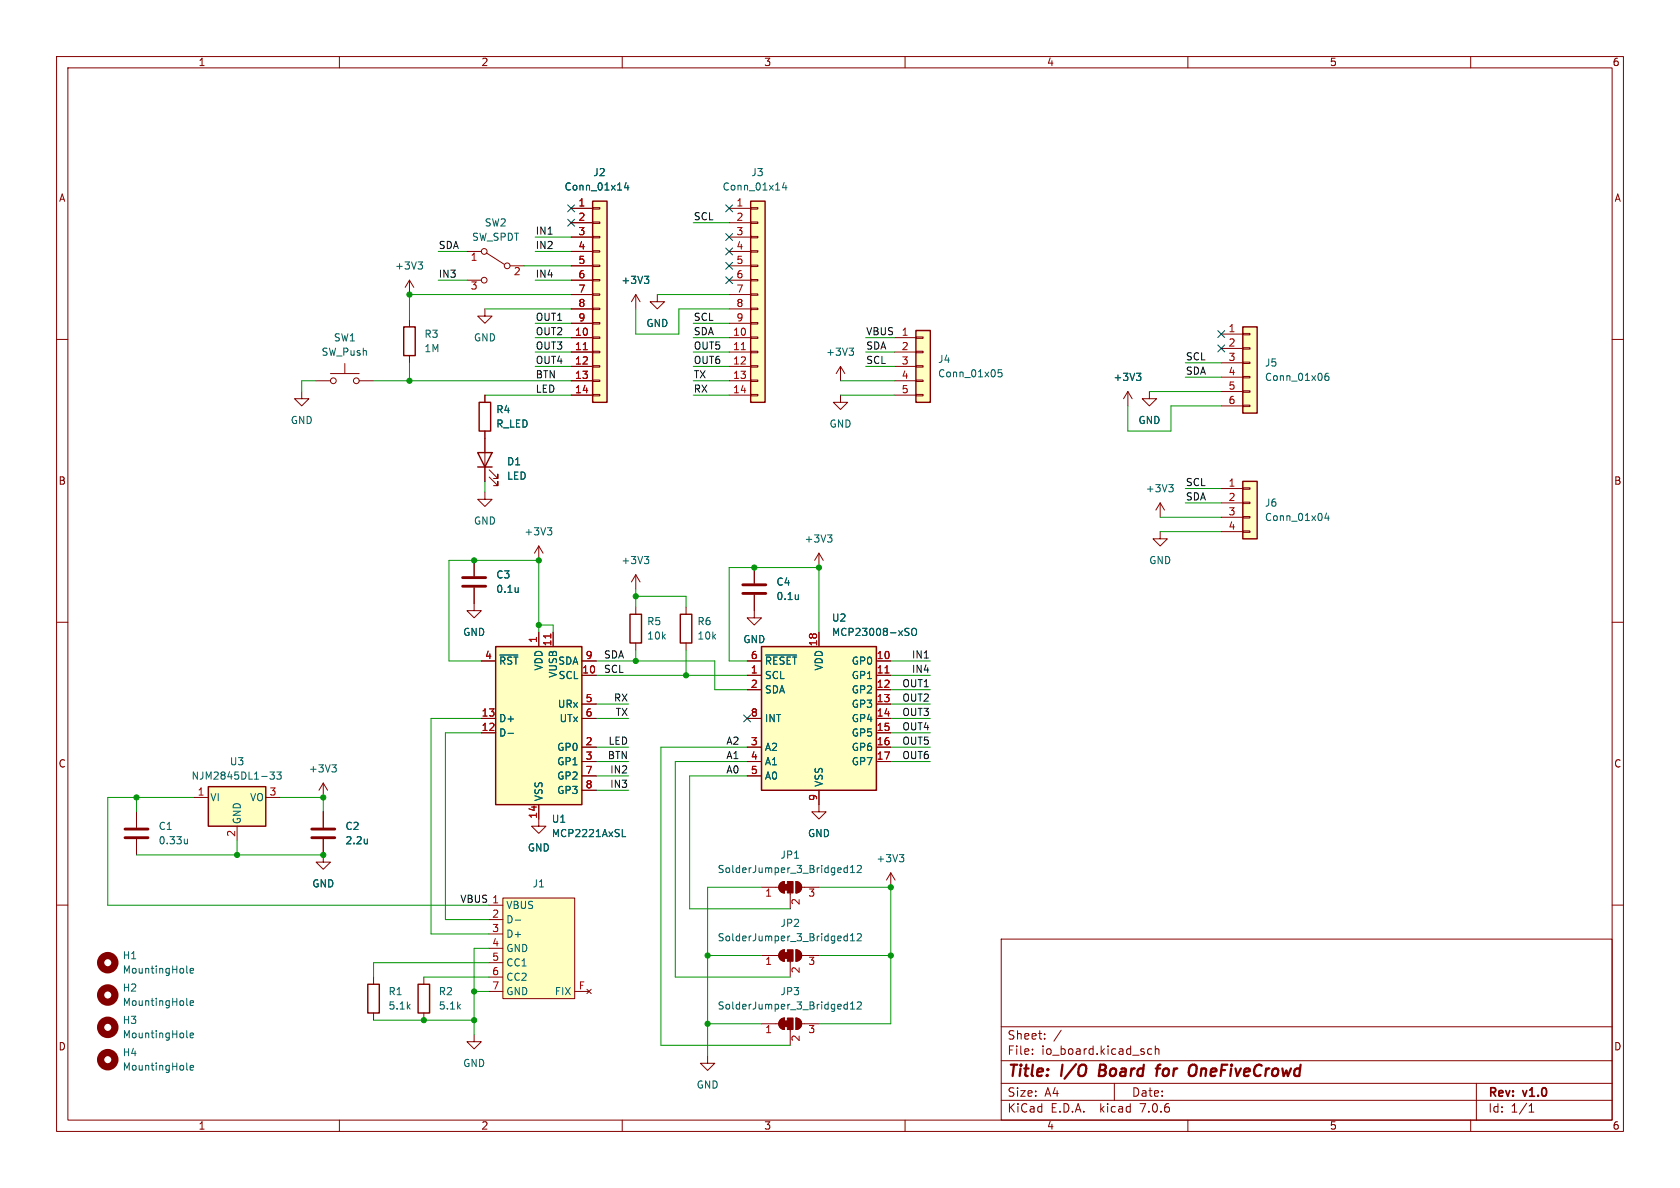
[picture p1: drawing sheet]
<svg xmlns="http://www.w3.org/2000/svg" width="297mm" height="210mm" viewBox="0 0 297 210" stroke-linecap="round" stroke-linejoin="round" font-family="sans-serif">
<g fill="none" stroke="#840000" stroke-width=".18">
<path d="M10 10h277v190h-277zM12 12h273v186h-273zM60 10v2M110 10v2M160 10v2M210 10v2M260 10v2M101 36.8h3.8M101 39.4h3.8M104.8 39.2h1.2v.3h-1.2zM104.8 36.7h1.2v.3h-1.2zM128.9 36.8h3.8"/>
<path d="M128.9 39.4h3.8M132.7 39.2h1.3v.3h-1.3zM132.7 36.7h1.3v.3h-1.3zM10 60h2M72.4 49.5l-.8 1.3M72.4 49.5v2.6M72.4 56.5v1.3M72.4 49.5l.8 1.3M82.5 44.5h2.6M82.5 49.5h2.6M85.7 54.6v1.3h1.3l-1.3 1.3-1.2-1.3h1.2M86 44.7l3.2 2"/>
<path d="M90.2 47h2.5M101 59.7h3.8M101 41.9h3.8M101 44.5h3.8M101 47h3.8M101 49.5h3.8M101 52.1h3.8M101 54.6h3.8M101 57.2h3.8M104.8 59.6h1.2v.2h-1.2zM104.8 57h1.2v.3h-1.2zM104.8 54.5h1.2v.2h-1.2z"/>
<path d="M104.8 51.9h1.2v.3h-1.2zM104.8 49.4h1.2v.3h-1.2zM104.8 46.9h1.2v.2h-1.2zM104.8 44.3h1.2v.3h-1.2zM104.8 41.8h1.2v.2h-1.2zM112.4 52.1v2.5M112.4 52.1l-.8 1.2M112.4 52.1l.8 1.2M116.2 52.1v1.2h1.3l-1.3 1.3-1.3-1.3h1.3M128.9 59.7h3.8M128.9 41.9h3.8M128.9 44.5h3.8"/>
<path d="M128.9 47h3.8M128.9 49.5h3.8M128.9 52.1h3.8M128.9 54.6h3.8M128.9 57.2h3.8M132.7 59.6h1.3v.2h-1.3zM132.7 57h1.3v.3h-1.3zM132.7 54.5h1.3v.2h-1.3zM132.7 51.9h1.3v.3h-1.3zM132.7 49.4h1.3v.3h-1.3zM132.7 46.9h1.3v.2h-1.3zM132.7 44.3h1.3v.3h-1.3z"/>
<path d="M132.7 41.8h1.3v.2h-1.3zM158.1 59.7h3.8M161.9 59.6h1.3v.2h-1.3zM215.9 59.1h3.8M219.7 58.9h1.3v.3h-1.3zM285 60h2M53.3 69.2v1.3h1.3l-1.3 1.3-1.2-1.3h1.2M55.9 67.3h2.5M58.4 66h5.1M61 64.3v1.7M63.5 67.3h2.5M72.4 62.9v1.2"/>
<path d="M85.7 69.9v1.2M85.7 76.2v8.9M101 67.3h3.8M101 62.2h3.8M101 64.8h3.8M101 69.9h3.8M104.8 69.7h1.2v.3h-1.2zM104.8 67.2h1.2v.2h-1.2zM104.8 64.6h1.2v.3h-1.2zM104.8 62.1h1.2v.3h-1.2zM128.9 67.3h3.8M128.9 62.2h3.8"/>
<path d="M128.9 64.8h3.8M128.9 69.9h3.8M132.7 69.7h1.3v.3h-1.3zM132.7 67.2h1.3v.2h-1.3zM132.7 64.6h1.3v.3h-1.3zM132.7 62.1h1.3v.3h-1.3zM148.6 69.9v1.2h1.3l-1.3 1.3-1.3-1.3h1.3M148.6 64.8l-.8 1.2M148.6 64.8v2.5M148.6 64.8l.8 1.2M158.1 67.3h3.8M158.1 62.2h3.8"/>
<path d="M158.1 64.8h3.8M158.1 69.9h3.8M161.9 69.7h1.3v.3h-1.3zM161.9 67.2h1.3v.2h-1.3zM161.9 64.6h1.3v.3h-1.3zM161.9 62.1h1.3v.3h-1.3zM199.4 69.2l-.8 1.3M199.4 69.2v2.6M199.4 69.2l.8 1.3M203.2 69.2v1.3h1.3l-1.3 1.3-1.3-1.3h1.3M215.9 61.6h3.8M215.9 64.1h3.8"/>
<path d="M215.9 66.7h3.8M215.9 69.2h3.8M215.9 71.8h3.8M219.7 71.6h1.3v.3h-1.3zM219.7 69.1h1.3v.2h-1.3zM219.7 66.5h1.3v.3h-1.3zM219.7 64h1.3v.3h-1.3zM219.7 61.5h1.3v.2h-1.3zM83.8 99.1v2.8M85.7 87v1.3h1.3l-1.3 1.2-1.2-1.2h1.2M86.5 84.3l1.5 1.6v-.8v.8h-.8M86.5 83.1l1.5 1.5v-.8v.8h-.8"/>
<path d="M95.2 96.5l-.7 1.3M95.2 96.5v2.6M95.2 96.5l.8 1.3M144.8 97.8l-.8 1.3M144.8 97.8v2.5M144.8 97.8l.7 1.3M205.1 94v1.3h1.3l-1.3 1.2-1.3-1.2h1.3M205.1 88.9l-.8 1.3M205.1 88.9v2.5M205.1 88.9l.8 1.3M215.9 86.4h3.8M215.9 88.9h3.8"/>
<path d="M215.9 91.4h3.8M215.9 94h3.8M219.7 93.9h1.3v.2h-1.3zM219.7 91.3h1.3v.3h-1.3zM219.7 88.8h1.3v.2h-1.3zM219.7 86.2h1.3v.3h-1.3zM10 110h2M83.8 103.9v4.1h1.3l-1.3 1.2-1.3-1.2h1.3M85.1 116.8h2.5M95.2 111.8v2.5M97.8 111.8v2.5M102.9 119.4h2.5"/>
<path d="M102.9 116.8h2.5M112.4 101.6l-.8 1.3M112.4 101.6v2.5M112.4 107.3v1.3M112.4 113.7v1.2M112.4 101.6l.8 1.3M121.3 107.3v1.3M121.3 113.7v1.2M132.1 119.4h2.5M132.1 116.8h2.5M133.3 105.2v4h1.3l-1.3 1.3-1.2-1.3h1.2M133.3 100.3v2.8"/>
<path d="M144.8 111.8v2.5M154.9 119.4h2.6M154.9 116.8h2.6M285 110h2M57.1 138.4l-.7 1.3M57.1 138.4v2.6M57.1 138.4l.8 1.3M85.1 129.5h2.5M85.1 127h2.5M102.9 127h2.5M102.9 132.1h2.5M102.9 134.6h2.5"/>
<path d="M102.9 124.5h2.5M102.9 137.2h2.5M102.9 139.7h2.5M132.1 127h2.5M132.1 132.1h2.5M132.1 134.6h2.5M132.1 137.2h2.5M132.1 121.9h2.5M144.8 139.7v3.8h1.2l-1.2 1.3-1.3-1.3h1.3M154.9 129.5h2.6M154.9 127h2.6M154.9 132.1h2.6"/>
<path d="M154.9 134.6h2.6M154.9 124.5h2.6M154.9 121.9h2.6M10 160h2M24.1 143.5v2.8M24.1 148.3v2.8M34.3 141h2.5M41.9 146.1v2.5M47 141h2.5M57.1 148.3v4.1h1.3l-1.3 1.3-1.2-1.3h1.2M57.1 143.5v2.8M88.9 158.8h12.7v17.7h-12.7z"/>
<path d="M95.2 142.2v3.9h1.3l-1.3 1.2-1.2-1.2h1.2M134.6 156.8h3.1M138 156.1l.7-.3v2.1a1.02 1.02 0 0 1-1-.7 1.02 1.02 0 0 1 .3-1.1zM139.7 157.9v2.8M140.7 155.8a1.02 1.02 0 0 1 1 1 1.02 1.02 0 0 1-1 1.1zM141.7 156.8h3.1M157.5 154.3l-.8 1.3M157.5 154.3v2.5M157.5 154.3l.7 1.3M285 160h2M66 172.7v1.3M66 179.1v1.2"/>
<path d="M74.9 172.7v1.3M74.9 179.1v1.2M86.4 160h2.5M86.4 162.6h2.5M86.4 165.1h2.5M86.4 167.6h2.5M86.4 170.2h2.5M86.4 172.7h2.5M86.4 175.3h2.5M101.6 175.3h2.5M103.8 174.9l.7 .7M104.5 174.9l-.7 .7"/>
<path d="M134.6 168.9h3.1M138 168.2l.7-.3v2a1.02 1.02 0 0 1-1-.6 1.02 1.02 0 0 1 .3-1.1zM139.7 169.9v2.8M140.7 180a1.02 1.02 0 0 1 1 1 1.02 1.02 0 0 1-1 1zM140.7 167.9a1.02 1.02 0 0 1 1 1 1.02 1.02 0 0 1-1 1zM141.7 168.9h3.1M177 166h108v32h-108zM60 198v2M83.8 182.9v1.3h1.3l-1.3 1.2-1.3-1.2h1.3M110 198v2M125.1 186.7v1.3h1.3l-1.3 1.2-1.3-1.2h1.3M134.6 181h3.1"/>
<path d="M138 180.2l.7-.2v2a1.02 1.02 0 0 1-1-.7 1.02 1.02 0 0 1 .3-1.1zM139.7 182v2.8M141.7 181h3.1M160 198v2M177 194.5h108M177 191.5h108M177 187.5h108M177 181.5h108M182.5 186.3v.1M182.5 185.5v.1M184.7 183.6v.1M184.7 182.8v.1"/>
<path d="M187.6 182.1l-1.3 2M197 191.5v3M203.6 185.5l-.4-.1-.3 .3v.4l.1 .2h.6M204.2 185.5l.3-.1 .3 .1 .1 .9M204.2 184.9v1.5M210 198v2M260 198v2M261 191.5v6.5M270.3 196.6h.9M270.3 195.5l.4-.4v1.5"/>
<circle cx="85.6" cy="49.5" r=".51"/>
<circle cx="85.6" cy="44.5" r=".51"/>
<circle cx="89.7" cy="47" r=".51"/>
<circle cx="58.9" cy="67.3" r=".51"/>
<circle cx="63" cy="67.3" r=".51"/>
</g>
<path d="M194.5 188.2l-.2 2h.7M204.3 188.9h.8M205.2 188.2l-.4 .1-.1 .2-.3 1.7M210.8 188.2l.5 .1a1.36 1.36 0 0 1-.4 1.9" fill="none" stroke="#840000" stroke-width=".4"/>
<g fill="none" stroke="#840000" stroke-width=".25">
<path d="M104.8 35.6h2.5v35.5h-2.5zM132.7 35.6h2.6v35.5h-2.6zM71.4 57.8h2v5.1h-2zM161.9 58.4h2.6v12.7h-2.6zM219.7 57.8h2.5v15.2h-2.5zM84.7 71.1h2v5.1h-2zM84.5 80h2.5l-1.3 2.6zM84.5 82.6h2.5M219.7 85.1h2.5v10.2h-2.5zM87.6 114.3h15.3v27.9h-15.3zM111.4 108.6h2v5.1h-2zM120.3 108.6h2v5.1h-2z"/>
<path d="M134.6 114.3h20.3v25.4h-20.3zM36.8 139.1h10.2v7h-10.2zM65 174h2.1v5.1h-2.1zM73.9 174h2v5.1h-2z"/>
</g>
<g fill="#ffffc2" stroke="#ffffc2" stroke-width=".18">
<path d="M161.9 58.4h2.6v12.7h-2.6z"/>
<path d="M88.9 158.8h12.7v17.7h-12.7z"/>
<path d="M219.7 57.8h2.5v15.2h-2.5z"/>
<path d="M104.8 35.6h2.5v35.5h-2.5z"/>
<path d="M132.7 35.6h2.6v35.5h-2.6z"/>
<path d="M36.8 139.1h10.2v7h-10.2z"/>
<path d="M219.7 85.1h2.5v10.2h-2.5z"/>
<path d="M87.6 114.3h15.3v27.9h-15.3z"/>
<path d="M134.6 114.3h20.3v25.4h-20.3z"/>
</g>
<g fill="none" stroke="#006464" stroke-width=".18">
<path d="M110.7 32.3l-.3 .9h.8M111 32.8v.8M138.6 32.3l-.3 .9h.8M138.9 32.8v.8M73.9 46.3h.8l-.4 .5M74.4 46.8l.3 .2v.3l-.3 .3M113.9 48.8h.8l-.4 .5M114.5 49.3l.2 .3v.3l-.2 .2M150.1 61.5h.8l-.4 .5M150.6 62l.3 .3v.3l-.3 .2M177.1 65.3h-.6l-.1 .7 .2-.2 .4 .1 .2 .2-.1 .4-.2 .1-.5-.1M200.9 66h.8l-.4 .5"/>
<path d="M201.4 66.5l.3 .2v.3l-.3 .3M234.8 66h-.3a.86 .86 0 0 0 0 1.3l.4-.2v-.4l-.2-.2h-.4l-.1 .2M96.8 93.3h.7l-.4 .5M97.3 93.8l.2 .2v.3l-.2 .3M113.9 98.4h.8l-.4 .5M114.5 98.9l.2 .2v.3l-.2 .2M146.3 94.6h.8l-.4 .4M146.8 95l.3 .3v.3l-.3 .2M206.6 85.7h.8l-.4 .5M207.2 86.2l.2 .2v.3l-.2 .2M234.5 90.7l-.3 .9h.8M234.8 91.2v.8"/>
<path d="M88.4 115.8h3.2M91.6 103.9v.8M91.6 104.6v.1M135.4 115.8h5.4M141.1 105.1v.9M141.1 105.9h.1M160.2 111.7l.4 .1 .1 .3-.2 .2h-.4M160.2 111.1h.5M161.2 111.3l.3-.2a.43 .43 0 0 1 .5 .4v.4a.42 .42 0 0 1-.4 .5 .42 .42 0 0 1-.4-.5zM47.7 136.5h.8l-.4 .5 .3 .1v.5l-.1 .1-.6-.1M48.9 136.5h.8l-.4 .5 .4 .1v.5l-.2 .1-.6-.1M58.7 135.2h.7l-.4 .5"/>
<path d="M59.2 135.7l.2 .2v.3l-.2 .3M89.8 129.6h1M33.1 148.3v.9M33.1 149l-.3 .2M64.9 148.3v.9M64.9 149v.1M110 147.9h.6M149.3 154.2h.5M149.3 153.5h.5M149.8 153v1.2M150.3 153.3l.4-.3v1.2M150.3 154.2h.8"/>
<path d="M151.6 153.1l.4-.1 .3 .3-.8 .9h.8M159 151.1h.8l-.4 .5M159.5 151.6l.3 .2v.3l-.3 .2M33 177.6l.2 .1M33 171.8l.2 .2M33.6 177.3l.6-.1v-.2l-.4-.1-.2 .2 .1 .6h.5M33.6 171.6l.6-.1v-.3h-.4l-.2 .2 .1 .6h.5M91.1 162.7h.9M149.3 178.3h.5M149.3 177.6h.5M149.3 166.3h.5M149.3 165.5h.5"/>
<path d="M149.8 165v1.3M149.8 177.1v1.3M150.3 178.4h.8M150.3 165.4l.4-.4v1.3M150.3 177.5l.4-.4v1.3M150.3 166.3h.8M151.6 177.2l.4-.1 .3 .4-.8 .9h.8M151.6 165.2l.4-.2 .3 .4-.8 .9h.8M33 183.3l.2 .2M33 189l.2 .2M33.6 183l.6-.1v-.2l-.4-.1-.2 .2 .1 .6h.5M33.6 188.8l.6-.2v-.2l-.4-.1-.2 .2 .1 .6h.5"/>
</g>
<g fill="#840000" stroke="#840000" stroke-width=".18">
<path d="M138.7 180.5h.5v1h-.5z"/>
<path d="M138 180.2l.7-.2v2a1.02 1.02 0 0 1-1-.7 1.02 1.02 0 0 1 .3-1.1z"/>
<path d="M139.2 180h1v2h-1z"/>
<path d="M140.7 180a1.02 1.02 0 0 1 1 1 1.02 1.02 0 0 1-1 1z"/>
<path d="M138.7 156.3h.5v1.1h-.5z"/>
<path d="M138 156.1l.7-.3v2.1a1.02 1.02 0 0 1-1-.7 1.02 1.02 0 0 1 .3-1.1z"/>
<path d="M139.2 155.8h1v2.1h-1z"/>
<path d="M140.7 155.8a1.02 1.02 0 0 1 1 1 1.02 1.02 0 0 1-1 1.1z"/>
<path d="M138.7 168.4h.5v1h-.5z"/>
<path d="M138 168.2l.7-.3v2a1.02 1.02 0 0 1-1-.6 1.02 1.02 0 0 1 .3-1.1z"/>
<path d="M139.2 167.9h1v2h-1z"/>
<path d="M140.7 167.9a1.02 1.02 0 0 1 1 1 1.02 1.02 0 0 1-1 1z"/>
</g>
<path d="M81.8 103.6h4.1M81.8 102.1h4.1M131.3 104.9h4.1M131.3 103.4h4.1M22.1 148.1h4.1M22.1 146.6h4.1M55.1 148.1h4.1M55.1 146.6h4.1" fill="none" stroke="#840000" stroke-width=".51"/>
<path d="M103.1 61.8h.7M131.1 61.8h.7M97.4 112.1v.7M156.5 119h.7" fill="none" stroke="#a90000" stroke-width=".18"/>
<g fill="none" stroke="#840000" stroke-width="1.3">
<circle cx="19" cy="170.2" r="1.27"/>
<circle cx="19" cy="175.9" r="1.27"/>
<circle cx="19" cy="187.3" r="1.27"/>
<circle cx="19" cy="181.6" r="1.27"/>
</g>
<g fill="none" stroke="#009600" stroke-width=".18">
<path d="M122.6 39.4h6.3M77.5 49.5h5M77.5 44.5h5M85.7 54.6h15.3M92.7 47h8.3M94.6 59.7h6.4M94.6 57.2h6.4M94.6 49.5h6.4M94.6 44.5h6.4M94.6 41.9h6.4M101 52.1h-28.6v4.4M112.4 54.6v4.5h7.6v-4.5h8.9"/>
<path d="M116.2 52.1h12.7M122.6 59.7h6.3M122.6 57.2h6.3M153 59.7h5.1M55.9 67.3h-2.6v1.9M66 67.3h35M72.4 64.1v3.2M85.7 69.9h15.3M94.6 62.2h6.4M94.6 64.8h6.4M122.6 69.9h6.3M122.6 62.2h6.3"/>
<path d="M122.6 64.8h6.3M122.6 67.3h6.3M148.6 69.9h9.5M148.6 67.3h9.5M153 62.2h5.1M153 64.8h5.1M199.4 71.8v4.4h7.6v-4.4h8.9M203.2 69.2h12.7M209.5 66.7h6.4M209.5 64.1h6.4M85.7 85.1v1.9M205.1 91.4h10.8"/>
<path d="M205.1 94h10.8M209.5 88.9h6.4M209.5 86.4h6.4M95.2 110.5h2.6v1.3M95.2 111.8v-12.7h-15.8v17.7h5.7M105.4 116.8h21v5.1h5.7M105.4 119.4h26.7M112.4 105.4h8.9v1.9M112.4 104.1v3.2M112.4 114.9v1.9M121.3 114.9v4.5M144.8 111.8v-11.5h-15.9v16.5h3.2"/>
<path d="M157.5 116.8h7M157.5 119.4h7M85.1 127h-8.9v38.1h10.2M85.1 129.5h-6.4v33.1h7.7M105.4 134.6h5.7M105.4 132.1h5.7M105.4 124.5h5.7M105.4 137.2h5.7M105.4 127h5.7M105.4 139.7h5.7M132.1 134.6h-12.7v38.1h20.3M132.1 132.1h-15.3v52.7h22.9"/>
<path d="M132.1 137.2h-10.2v23.5h17.8M157.5 129.5h7M157.5 134.6h7M157.5 121.9h7M157.5 132.1h7M157.5 124.5h7M157.5 127h7M24.1 141v2.5M24.1 151.1h33M34.3 141h-15.3v19h67.4M41.9 148.6v2.5M49.5 141h7.6v2.5"/>
<path d="M134.6 156.8h-9.5v29.9M144.8 156.8h12.7v24.2h-12.7M74.9 172.7h11.5M83.8 175.3h2.6M86.4 167.6h-2.6v15.3M86.4 170.2h-20.4v2.5M125.1 168.9h9.5M144.8 168.9h12.7M66 180.3h17.8M125.1 181h9.5"/>
</g>
<g fill="none" stroke="#000084" stroke-width=".18">
<path d="M100.4 38.8l1.2 1.2M100.4 36.2l1.2 1.2M101.6 38.8l-1.2 1.2M101.6 36.2l-1.2 1.2M128.3 36.2l1.2 1.2M129.5 36.2l-1.2 1.2M128.3 46.4l1.2 1.2M128.3 43.8l1.2 1.3M128.3 48.9l1.2 1.2M128.3 41.3l1.2 1.2M129.5 46.4l-1.2 1.2M129.5 43.8l-1.2 1.3"/>
<path d="M129.5 48.9l-1.2 1.2M129.5 41.3l-1.2 1.2M215.3 58.4l1.2 1.3M216.5 58.4l-1.2 1.3M215.3 61l1.2 1.2M216.5 61l-1.2 1.2M131.5 126.4l1.2 1.2M132.7 126.4l-1.2 1.2"/>
</g>
<g fill="#009600" stroke="#009600" stroke-width=".18">
<circle cx="95.2" cy="110.5" r=".46"/>
<circle cx="95.2" cy="99.1" r=".46"/>
<circle cx="121.3" cy="119.4" r=".46"/>
<circle cx="112.4" cy="105.4" r=".46"/>
<circle cx="112.4" cy="116.8" r=".46"/>
<circle cx="72.4" cy="67.3" r=".46"/>
<circle cx="72.4" cy="52.1" r=".46"/>
<circle cx="83.8" cy="175.3" r=".46"/>
<circle cx="83.8" cy="180.3" r=".46"/>
<circle cx="83.8" cy="99.1" r=".46"/>
<circle cx="144.8" cy="100.3" r=".46"/>
<circle cx="133.3" cy="100.3" r=".46"/>
<circle cx="125.1" cy="168.9" r=".46"/>
<circle cx="157.5" cy="168.9" r=".46"/>
<circle cx="157.5" cy="156.8" r=".46"/>
<circle cx="125.1" cy="181" r=".46"/>
<circle cx="57.1" cy="151.1" r=".46"/>
<circle cx="57.1" cy="141" r=".46"/>
<circle cx="24.1" cy="141" r=".46"/>
<circle cx="41.9" cy="151.1" r=".46"/>
<circle cx="74.9" cy="180.3" r=".46"/>
</g>
<g font-size="2.8" fill="#840000">
<text x="178" y="190.9">Title:</text>
<text x="187.7" y="190.9">I/O</text>
<text x="195.1" y="190.9">Board</text>
<text x="206.1" y="190.9">for</text>
<text x="212.6" y="190.9">OneFiveCrowd</text>
</g>
<g font-size="2.1" fill="#840000">
<text x="178" y="184">Sheet:</text>
<text x="178" y="186.7">File:</text>
<text x="184.1" y="186.7">io_board.kicad_sch</text>
<text x="178" y="196.9">KiCad</text>
<text x="178" y="194.1">Size:</text>
<text x="184.7" y="194.1">A4</text>
<text x="185.7" y="196.9">E.D.A.</text>
<text x="194.6" y="196.9">kicad</text>
<text x="200" y="194.1">Date:</text>
<text x="201.8" y="196.9">7.0.6</text>
<text x="263" y="194.3">Rev:</text>
<text x="263" y="196.9">Id:</text>
<text x="267.1" y="196.9">1/1</text>
<text x="269.4" y="194.3">v1.0</text>
</g>
<g font-size="1.8" fill="#840000">
<text x="35" y="11.9">1</text>
<text x="85" y="11.9">2</text>
<text x="135" y="11.9">3</text>
<text x="185" y="11.9">4</text>
<text x="235" y="11.9">5</text>
<text x="285" y="11.9">6</text>
<text x="10.3" y="35.9">A</text>
<text x="285.3" y="35.9">A</text>
<text x="10.3" y="85.9">B</text>
<text x="285.3" y="85.9">B</text>
<text x="10.3" y="135.9">C</text>
<text x="285.3" y="135.9">C</text>
<text x="10.3" y="185.9">D</text>
<text x="285.3" y="185.9">D</text>
<text x="35" y="199.9">1</text>
<text x="85" y="199.9">2</text>
<text x="135" y="199.9">3</text>
<text x="185" y="199.9">4</text>
<text x="235" y="199.9">5</text>
<text x="285" y="199.9">6</text>
</g>
<g font-size="1.8" fill="#006464">
<text x="99.7" y="33.9">Conn_01x14</text>
<text x="104.8" y="31.3">J2</text>
<text x="127.6" y="33.9">Conn_01x14</text>
<text x="132.7" y="31.3">J3</text>
<text x="85.6" y="40.2">SW2</text>
<text x="69.7" y="47.9">+3V3</text>
<text x="83.4" y="42.8">SW_SPDT</text>
<text x="109.8" y="50.4">+3V3</text>
<text x="74.9" y="59.9">R3</text>
<text x="114.2" y="58">GND</text>
<text x="56.7" y="63.1">SW_Push</text>
<text x="58.9" y="60.6">SW1</text>
<text x="74.9" y="62.5">1M</text>
<text x="83.7" y="60.6">GND</text>
<text x="145.9" y="63.1">+3V3</text>
<text x="165.7" y="64.4">J4</text>
<text x="223.5" y="65">J5</text>
<text x="165.7" y="66.9">Conn_01x05</text>
<text x="196.7" y="67.5">+3V3</text>
<text x="223.5" y="67.5">Conn_01x06</text>
<text x="51.3" y="75.2">GND</text>
<text x="87.6" y="73.3">R4</text>
<text x="87.6" y="75.8">R_LED</text>
<text x="146.6" y="75.8">GND</text>
<text x="201.2" y="75.2">GND</text>
<text x="89.5" y="82.5">D1</text>
<text x="89.5" y="85">LED</text>
<text x="202.5" y="87.2">+3V3</text>
<text x="223.5" y="89.8">J6</text>
<text x="83.7" y="92.9">GND</text>
<text x="92.6" y="94.8">+3V3</text>
<text x="223.5" y="92.3">Conn_01x04</text>
<text x="109.8" y="99.9">+3V3</text>
<text x="142.1" y="96.1">+3V3</text>
<text x="203.1" y="99.9">GND</text>
<text x="87.6" y="102.5">C3</text>
<text x="87.6" y="105">0.1u</text>
<text x="137.2" y="103.7">C4</text>
<text x="137.2" y="106.3">0.1u</text>
<text x="81.8" y="112.6">GND</text>
<text x="114.3" y="110.7">R5</text>
<text x="114.3" y="113.3">10k</text>
<text x="123.2" y="110.7">R6</text>
<text x="123.2" y="113.3">10k</text>
<text x="131.3" y="113.9">GND</text>
<text x="147" y="110.1">U2</text>
<text x="147" y="112.6">MCP23008-xSO</text>
<text x="88.1" y="117.7">~{RST}</text>
<text x="96.1" y="118.6" transform="rotate(-90 96.1 118.6)">VDD</text>
<text x="98.6" y="117.7">SDA</text>
<text x="98.7" y="119.9" transform="rotate(-90 98.7 119.9)">VUSB</text>
<text x="135.1" y="117.7">~{RESET}</text>
<text x="145.6" y="118.6" transform="rotate(-90 145.6 118.6)">VDD</text>
<text x="150.5" y="117.7">GP0</text>
<text x="98.5" y="125.3">URx</text>
<text x="98.7" y="120.2">SCL</text>
<text x="135.1" y="120.2">SCL</text>
<text x="135.1" y="122.8">SDA</text>
<text x="150.5" y="120.2">GP1</text>
<text x="150.5" y="122.8">GP2</text>
<text x="150.5" y="125.3">GP3</text>
<text x="88.1" y="130.4">D-</text>
<text x="88.1" y="127.9">D+</text>
<text x="98.8" y="127.9">UTx</text>
<text x="135.1" y="127.9">INT</text>
<text x="150.5" y="127.9">GP4</text>
<text x="150.5" y="130.4">GP5</text>
<text x="40.5" y="135.5">U3</text>
<text x="54.5" y="136.8">+3V3</text>
<text x="98.4" y="132.9">GP0</text>
<text x="98.4" y="135.5">GP1</text>
<text x="135.1" y="132.9">A2</text>
<text x="135.1" y="135.5">A1</text>
<text x="150.5" y="132.9">GP6</text>
<text x="150.5" y="135.5">GP7</text>
<text x="33.8" y="138">NJM2845DL1-33</text>
<text x="37.1" y="141.8">VI</text>
<text x="44.1" y="141.8">VO</text>
<text x="96.1" y="141.7" transform="rotate(-90 96.1 141.7)">VSS</text>
<text x="98.4" y="138">GP2</text>
<text x="98.4" y="140.6">GP3</text>
<text x="135.1" y="138">A0</text>
<text x="145.6" y="139.2" transform="rotate(-90 145.6 139.2)">VSS</text>
<text x="27.9" y="146.9">C1</text>
<text x="27.9" y="149.5">0.33u</text>
<text x="42.8" y="145.8" transform="rotate(-90 42.8 145.8)">GND</text>
<text x="61" y="146.9">C2</text>
<text x="61" y="149.5">2.2u</text>
<text x="97.5" y="145.6">U1</text>
<text x="97.5" y="148.2">MCP2221AxSL</text>
<text x="142.7" y="148.2">GND</text>
<text x="93.2" y="150.7">GND</text>
<text x="126.8" y="154.5">SolderJumper_3_Bridged12</text>
<text x="137.9" y="152">JP1</text>
<text x="154.8" y="152.6">+3V3</text>
<text x="55.1" y="157.1">GND</text>
<text x="89.4" y="160.9">VBUS</text>
<text x="94.1" y="157.1">J1</text>
<text x="89.4" y="163.4">D-</text>
<text x="89.4" y="166">D+</text>
<text x="126.8" y="166.6">SolderJumper_3_Bridged12</text>
<text x="137.9" y="164.1">JP2</text>
<text x="21.6" y="169.8">H1</text>
<text x="21.6" y="172.3">MountingHole</text>
<text x="89.4" y="168.5">GND</text>
<text x="89.4" y="171">CC1</text>
<text x="89.4" y="173.6">CC2</text>
<text x="21.6" y="175.5">H2</text>
<text x="21.6" y="178">MountingHole</text>
<text x="68.6" y="176.1">R1</text>
<text x="68.6" y="178.7">5.1k</text>
<text x="77.5" y="176.1">R2</text>
<text x="77.5" y="178.7">5.1k</text>
<text x="89.4" y="176.1">GND</text>
<text x="98" y="176.1">FIX</text>
<text x="126.8" y="178.7">SolderJumper_3_Bridged12</text>
<text x="137.9" y="176.1">JP3</text>
<text x="21.6" y="181.2">H3</text>
<text x="21.6" y="183.7">MountingHole</text>
<text x="21.6" y="186.9">H4</text>
<text x="21.6" y="189.5">MountingHole</text>
<text x="81.8" y="188.8">GND</text>
<text x="123.1" y="192.6">GND</text>
</g>
<g font-size="1.8" fill="#0f0f0f">
<text x="94.6" y="41.6">IN1</text>
<text x="122.6" y="39">SCL</text>
<text x="77.5" y="44.1">SDA</text>
<text x="94.6" y="44.1">IN2</text>
<text x="77.5" y="49.2">IN3</text>
<text x="94.6" y="49.2">IN4</text>
<text x="94.6" y="59.3">OUT2</text>
<text x="94.6" y="56.8">OUT1</text>
<text x="122.6" y="59.3">SDA</text>
<text x="122.6" y="56.8">SCL</text>
<text x="153" y="59.3">VBUS</text>
<text x="94.6" y="64.4">OUT4</text>
<text x="94.6" y="61.9">OUT3</text>
<text x="122.6" y="64.4">OUT6</text>
<text x="122.6" y="61.9">OUT5</text>
<text x="153" y="61.9">SDA</text>
<text x="153" y="64.4">SCL</text>
<text x="209.5" y="63.8">SCL</text>
<text x="94.6" y="69.5">LED</text>
<text x="94.6" y="67">BTN</text>
<text x="122.6" y="69.5">RX</text>
<text x="122.6" y="67">TX</text>
<text x="209.5" y="66.3">SDA</text>
<text x="209.5" y="88.6">SDA</text>
<text x="209.5" y="86">SCL</text>
<text x="106.7" y="116.5">SDA</text>
<text x="106.7" y="119">SCL</text>
<text x="161.1" y="116.5">IN1</text>
<text x="161.1" y="119">IN4</text>
<text x="108.4" y="124.1">RX</text>
<text x="159.4" y="124.1">OUT2</text>
<text x="159.4" y="121.6">OUT1</text>
<text x="107.5" y="131.7">LED</text>
<text x="108.7" y="126.7">TX</text>
<text x="128.3" y="131.7">A2</text>
<text x="159.4" y="131.7">OUT5</text>
<text x="159.4" y="129.2">OUT4</text>
<text x="159.4" y="126.7">OUT3</text>
<text x="107.4" y="134.3">BTN</text>
<text x="107.8" y="136.8">IN2</text>
<text x="128.3" y="136.8">A0</text>
<text x="128.3" y="134.3">A1</text>
<text x="159.4" y="134.3">OUT6</text>
<text x="107.8" y="139.4">IN3</text>
<text x="81.3" y="159.7">VBUS 1</text>
</g>
<g font-size="1.8" fill="#a90000">
<text x="102.2" y="36.6">1</text>
<text x="102.2" y="39.1">2</text>
<text x="102.2" y="41.7">3</text>
<text x="130.1" y="36.6">1</text>
<text x="130.1" y="39.1">2</text>
<text x="130.1" y="41.7">3</text>
<text x="83.1" y="46.4">1</text>
<text x="102.2" y="44.2">4</text>
<text x="102.2" y="46.7">5</text>
<text x="130.1" y="44.2">4</text>
<text x="130.1" y="46.7">5</text>
<text x="83.1" y="51.5">3</text>
<text x="90.7" y="49">2</text>
<text x="102.2" y="49.3">6</text>
<text x="102.2" y="51.8">7</text>
<text x="130.1" y="49.3">6</text>
<text x="130.1" y="51.8">7</text>
<text x="101.6" y="59.4">10</text>
<text x="102.2" y="54.4">8</text>
<text x="102.2" y="56.9">9</text>
<text x="129.5" y="59.4">10</text>
<text x="130.1" y="54.4">8</text>
<text x="130.1" y="56.9">9</text>
<text x="159.3" y="59.4">1</text>
<text x="217.1" y="58.8">1</text>
<text x="101.6" y="62">11</text>
<text x="101.6" y="64.5">12</text>
<text x="129.5" y="62">11</text>
<text x="129.5" y="64.5">12</text>
<text x="159.3" y="62">2</text>
<text x="159.3" y="64.5">3</text>
<text x="217.1" y="61.3">2</text>
<text x="217.1" y="63.9">3</text>
<text x="101.6" y="67.1">13</text>
<text x="101.6" y="69.6">14</text>
<text x="129.5" y="67.1">13</text>
<text x="129.5" y="69.6">14</text>
<text x="159.3" y="67.1">4</text>
<text x="159.3" y="69.6">5</text>
<text x="217.1" y="66.4">4</text>
<text x="217.1" y="69">5</text>
<text x="217.1" y="71.5">6</text>
<text x="217.1" y="86.1">1</text>
<text x="217.1" y="88.6">2</text>
<text x="217.1" y="91.2">3</text>
<text x="217.1" y="93.7">4</text>
<text x="95" y="113.7" transform="rotate(-90 95 113.7)">1</text>
<text x="85.7" y="116.6">4</text>
<text x="97.5" y="114.3" transform="rotate(-90 97.5 114.3)">11</text>
<text x="102.8" y="119.1">10</text>
<text x="103.4" y="116.6">9</text>
<text x="132.6" y="119.1">1</text>
<text x="132.6" y="116.6">6</text>
<text x="144.5" y="114.3" transform="rotate(-90 144.5 114.3)">18</text>
<text x="154.9" y="116.6">10</text>
<text x="154.9" y="119.1">11</text>
<text x="103.4" y="124.2">5</text>
<text x="132.6" y="121.7">2</text>
<text x="154.9" y="121.7">12</text>
<text x="154.9" y="124.2">13</text>
<text x="85" y="129.3">12</text>
<text x="85" y="126.7">13</text>
<text x="103.4" y="131.8">2</text>
<text x="103.4" y="126.7">6</text>
<text x="132.6" y="131.8">3</text>
<text x="132.6" y="126.7">8</text>
<text x="154.9" y="126.7">14</text>
<text x="154.9" y="129.3">15</text>
<text x="154.9" y="131.8">16</text>
<text x="103.4" y="134.4">3</text>
<text x="103.4" y="136.9">7</text>
<text x="132.6" y="134.4">4</text>
<text x="132.6" y="136.9">5</text>
<text x="154.9" y="134.4">17</text>
<text x="34.9" y="140.7">1</text>
<text x="47.6" y="140.7">3</text>
<text x="103.4" y="139.4">8</text>
<text x="144.5" y="141.7" transform="rotate(-90 144.5 141.7)">9</text>
<text x="41.7" y="148" transform="rotate(-90 41.7 148)">2</text>
<text x="95" y="144.8" transform="rotate(-90 95 144.8)">14</text>
<text x="135.2" y="158.8">1</text>
<text x="141.7" y="160.1" transform="rotate(-90 141.7 160.1)">2</text>
<text x="142.8" y="158.8">3</text>
<text x="86.9" y="162.3">2</text>
<text x="86.9" y="164.8">3</text>
<text x="86.9" y="167.4">4</text>
<text x="86.9" y="169.9">5</text>
<text x="86.9" y="172.5">6</text>
<text x="135.2" y="170.9">1</text>
<text x="141.7" y="172.2" transform="rotate(-90 141.7 172.2)">2</text>
<text x="142.8" y="170.9">3</text>
<text x="86.9" y="175">7</text>
<text x="102.2" y="175">F</text>
<text x="135.2" y="183">1</text>
<text x="141.7" y="184.2" transform="rotate(-90 141.7 184.2)">2</text>
<text x="142.8" y="183">3</text>
</g>
</svg>
